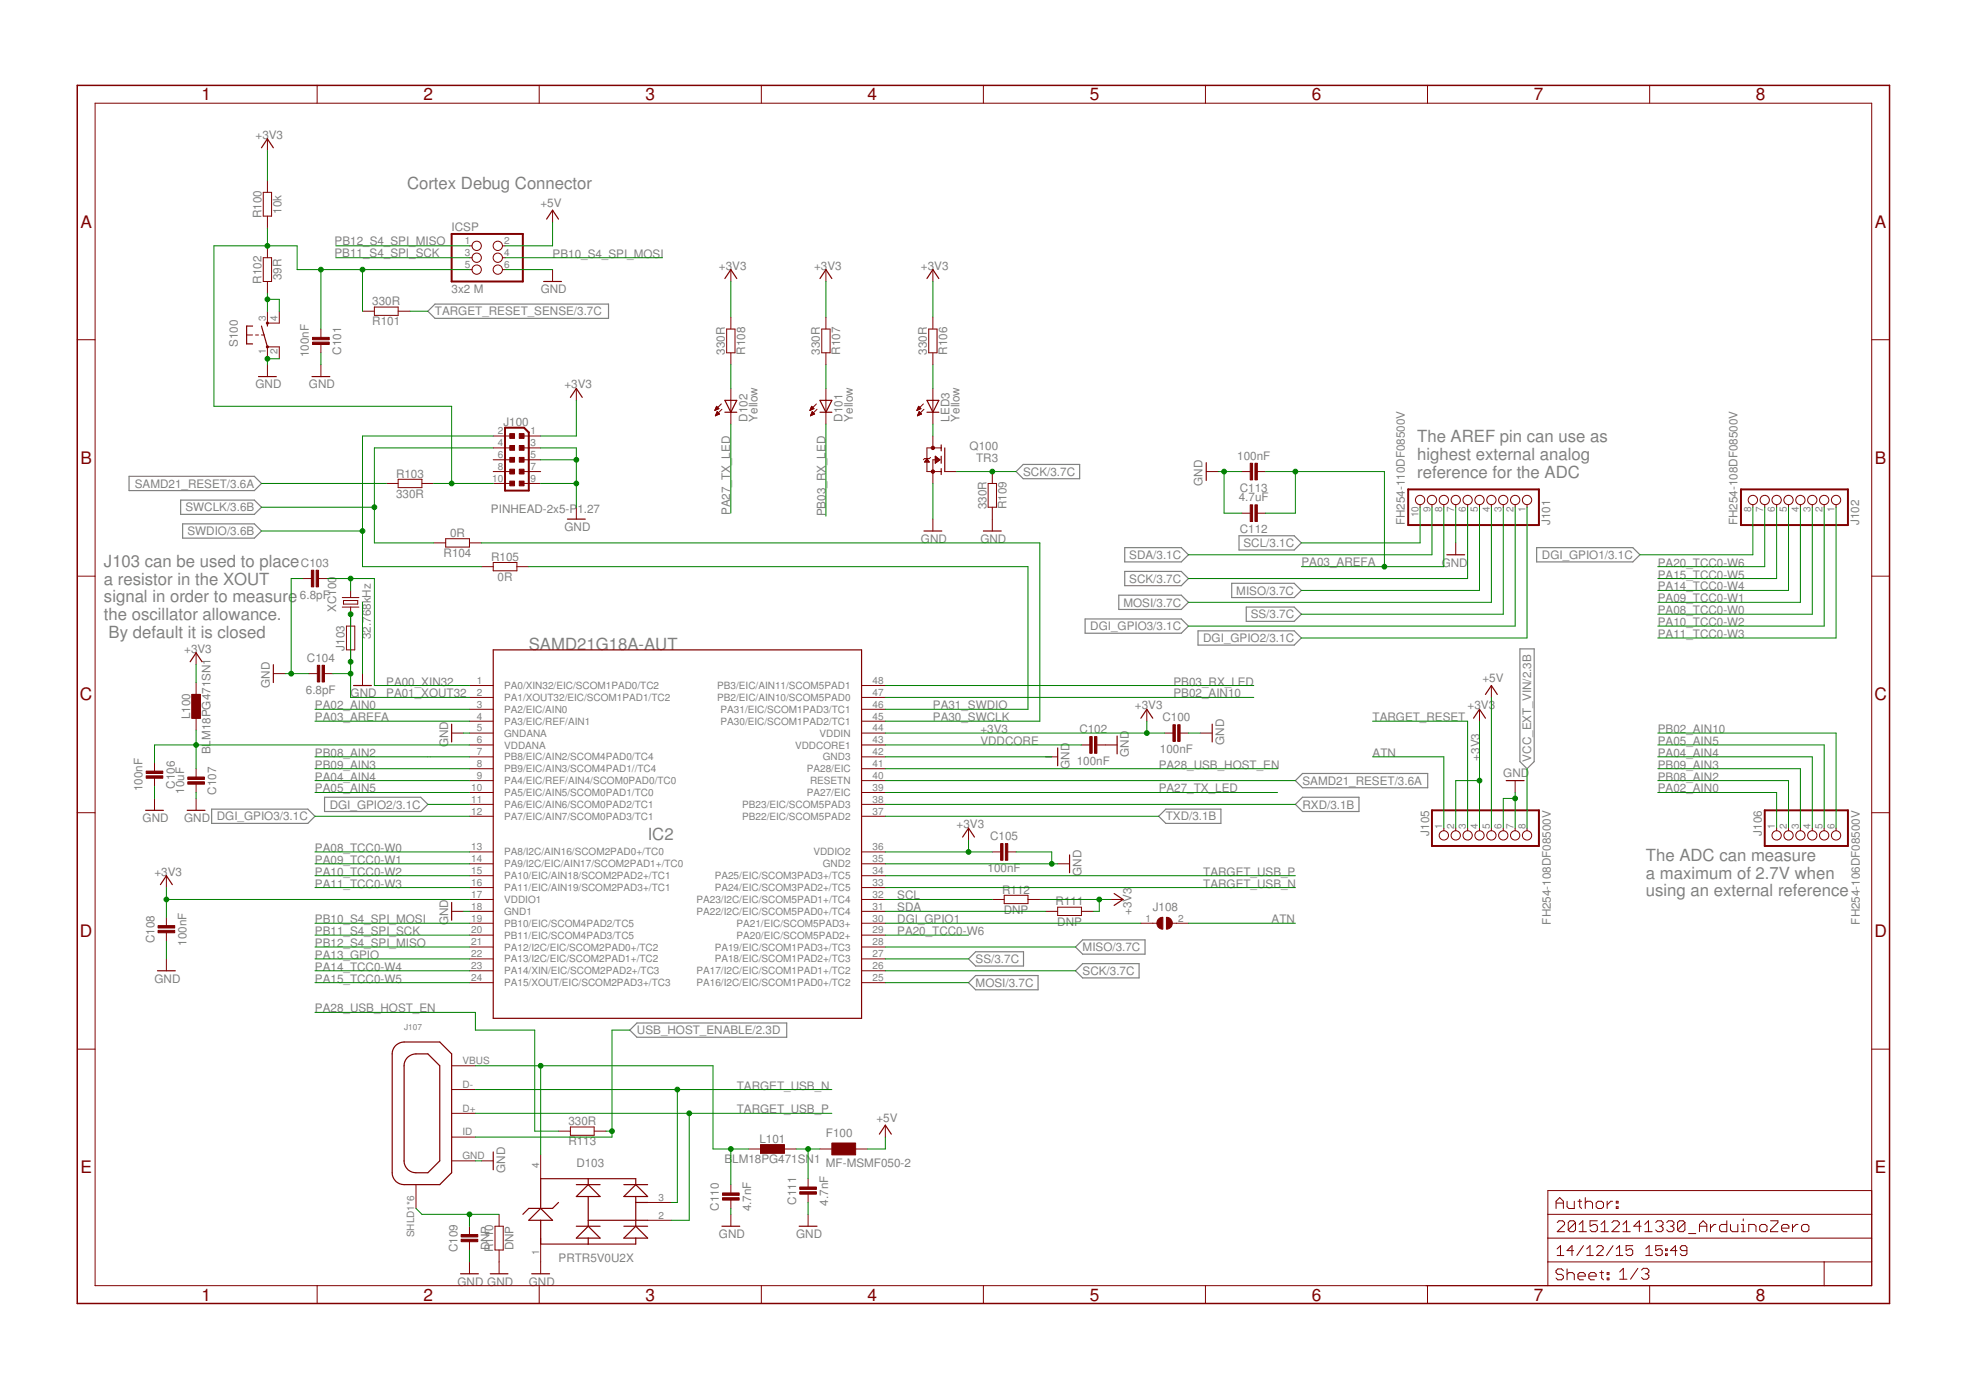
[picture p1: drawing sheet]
<svg xmlns="http://www.w3.org/2000/svg" width="420mm" height="297mm" viewBox="0 0 420 297" stroke-linecap="round" stroke-linejoin="round" font-family="sans-serif">
<g fill="none" stroke="#808080" stroke-width=".25">
<path d="M93 65h37v3h-37l-1.6-1.5zM27.6 101.8h26.8l1.5 1.5-1.5 1.5h-26.8zM38.6 106.9h15.8l1.5 1.5-1.5 1.5h-15.8zM39 112h15.4l1.5 1.5-1.5 1.5h-15.4zM217.1 100.8l1.6-1.5h12v3h-12zM240.4 117h12.1l1.5 1.6-1.5 1.5h-12.1zM264.8 114.5h11.8l1.5 1.5-1.5 1.5h-11.8zM328.4 117h20.6l1.5 1.6-1.5 1.5h-20.6zM231.9 132.3h20.6l1.5 1.5-1.5 1.5h-20.6zM239.1 127.2h13.4l1.5 1.5-1.5 1.5h-13.4zM240.4 122.1h12.1l1.5 1.5-1.5 1.6h-12.1zM256 134.8h20.6l1.5 1.5-1.5 1.6h-20.6z"/>
<path d="M263.2 124.7h13.4l1.5 1.5-1.5 1.5h-13.4zM266.3 129.7h10.3l1.5 1.6-1.5 1.5h-10.3zM324.8 138.7h3.1v24.1l-1.6 1.5-1.5-1.5zM45.2 172.9h20.6l1.5 1.5-1.5 1.6h-20.6zM69.4 170.4h20.5l1.5 1.5-1.5 1.5h-20.5zM247.6 174.4l1.6-1.5h11.7v3.1h-11.7zM276.8 171.9l1.6-1.5h12v3h-12zM276.8 166.8l1.6-1.5h26.7v3h-26.7zM207 210l1.5-1.5h13.3v3h-13.3zM207 204.9l1.5-1.5h10.2v3h-10.2zM229.8 207.5l1.6-1.6h12v3.1h-12zM229.8 202.4l1.6-1.5h13.3v3h-13.3z"/>
<path d="M134.6 220.1l1.5-1.5h32v3.1h-32z"/>
</g>
<g fill="none" stroke="#800000" stroke-width=".42">
<path d="M96.5 50h15.2v10.2h-15.2zM107.9 91.4h4.1l1 1v12.4h-5.1zM300.9 104.6h28v7.6h-28zM372.1 104.6h22.8v7.6h-22.8zM306 173.2h22.9v7.6h-22.9zM377.1 173.2h17.8v7.6h-17.8z"/>
<circle cx="57.1" cy="74.1" r=".13"/>
<circle cx="57.1" cy="69" r=".13"/>
</g>
<g fill="none" stroke="#800000" stroke-width=".21">
<path d="M67.8 18.2v3.9M115.2 18.2v3.9M162.7 18.2v3.9M210.2 18.2v3.9M257.6 18.2v3.9M305.1 18.2v3.9M352.6 18.2v3.9M20.3 22.1h379.7v252.6h-379.7zM57.1 29.7v2.5M57.1 38.6v2.5M56.3 55.1h1.7v5.1h-1.7zM56.3 41.1h1.7v5.1h-1.7z"/>
<path d="M57.1 46.2v2.5M57.1 52.5v2.6M100.3 52.5h.6M100.3 55.1h.6M100.3 57.6h.6M107.4 52.5h.5M107.4 55.1h.5M107.4 57.6h.5M118.1 44.9v2.6M118.1 57.6v2.6M156.2 57.6v2.6M176.5 57.6v2.6"/>
<path d="M199.4 57.6v2.6M16.5 72.6h3.8M52.7 71.6h1.3M54.6 71.6h.6M55.9 71.6h.6M57.1 60.2v2.5M57.1 66.5v2.5h2.6v-2.5M57.1 76.7v-2.6h2.6v2.6M57.1 77.9v2.6M68.6 70.3v1.8M68.6 73.6v1.8M68.6 77.9v2.6"/>
<path d="M77.5 66.5h2.5M80 65.6h5.1v1.8h-5.1zM85.1 66.5h2.5M155.3 70.3h1.8v5.1h-1.8zM156.2 67.8v2.5M156.2 75.4v2.5M175.6 70.3h1.8v5.1h-1.8zM176.5 67.8v2.5M176.5 75.4v2.5M198.5 70.3h1.8v5.1h-1.8zM199.4 67.8v2.5M199.4 75.4v2.5"/>
<path d="M400 72.6h3.8M105.4 93.2h4.1M105.4 95.7h4.1M105.4 98.3h4.1M111.5 93.2h4M111.5 95.7h4M111.5 98.3h4M123.2 83v2.6M152.8 87.6h.2M152.9 87.5h.4M152.9 87.4h.7M152.9 88.8h.1"/>
<path d="M153 88.7h.3M153 87.2h.6M153 87.1h.5M153 88.6h.5M153.1 88.5h.7M153.1 87h.2M153.1 86.9h.1M153.1 88.3h.5M153.1 86.8l.5 .5-.8 .4zM153.2 88.2h.3M153.2 88.1h.2M153.3 88l-.4 .9"/>
<path d="M153.3 88l.5 .5M153.3 88h.1M153.8 88.5l-.9 .4M154.2 86.3l-1.4 1.4M154.3 87.5l-1.4 1.4M156.2 83v7.6M173.1 87.6h.2M173.2 87.5h.4M173.2 87.4h.7M173.2 88.8h.1M173.3 88.7h.3M173.3 87.2h.6"/>
<path d="M173.3 87.1h.5M173.3 88.6h.6M173.4 87h.3M173.4 88.5h.7M173.4 86.9h.1M173.4 88.3h.5M173.5 86.8l.5 .5-.9 .4zM173.5 88.2h.3M173.5 88.1h.2M173.6 88h.1M173.6 88l-.4 .9M173.6 88l.5 .5-.9 .4"/>
<path d="M174.5 86.3l-1.4 1.4M174.6 87.5l-1.4 1.4M176.5 83v7.6M196 87.6h.2M196 87.5h.5M196.1 87.4h.6M196.1 88.8h.1M196.1 87.2h.6M196.1 88.7h.3M196.2 87.1h.4M196.2 88.6h.5M196.2 87h.3"/>
<path d="M196.2 88.5h.7M196.3 86.9h.1M196.3 88.3h.5M196.3 86.8l.5 .5-.9 .4zM196.3 88.2h.4M196.4 88.1h.2M196.4 88h.1M196.4 88l-.3 .9M196.4 88l.6 .5M197 88.5l-.9 .4M197.3 86.3l-1.4 1.4M197.5 87.5l-1.4 1.4"/>
<path d="M197.6 98.7h1M197.7 98.6h.8M197.8 98.5h.6M197.9 98.3h.4M198 98.2h.2M198 98.1h.2M198.1 98l.5 .7h-1zM198.9 97.7l-.3 .3h-1l-.3 .3M199.4 83v7.6M199.4 93.2v2.5M199.9 98.3h-.5v5M199.9 98h.6"/>
<path d="M199.9 98.7h.4M199.9 98.6h.5M199.9 98.5h.7M199.9 98.3h.9M199.9 98.2h1M199.9 98.1h.8M199.9 97.5l1 .8-1 .7zM199.9 98.9h.1M199.9 98.8h.2M199.9 97.9h.5M199.9 97.7h.3M199.9 97.6h.1"/>
<path d="M199.9 97.5h.1M201.1 95.7h-3v5.1h3M82.5 103.3h2.6M85.1 102.4h5.1v1.8h-5.1zM90.2 103.3h2.5M92.7 116h2.5M95.2 115.1h5.1v1.8h-5.1zM100.3 116h2.6M105.4 100.8h4.1M105.4 103.3h4.1M111.5 100.8h4M111.5 103.3h4"/>
<path d="M123.2 108.4v2.5M199.4 110.9v2.6M201.9 100.8h2.5M211.2 103.3h1.8v5.1h-1.8zM212.1 100.8v2.5M212.1 108.4v5.1M257.8 100.8h2.5M265.4 100.8h1.8M265.4 109.7h1.8M268.7 100.8h1.8M268.7 109.7h1.8M303.5 107.8v.6"/>
<path d="M306 107.8v.6M308.6 107.8v.6M311.1 107.8v.6M311.1 116v2.6M313.6 107.8v.6M316.2 107.8v.6M318.7 107.8v.6M321.3 107.8v.6M323.8 107.8v.6M326.3 107.8v.6M374.6 107.8v.6M377.1 107.8v.6"/>
<path d="M379.7 107.8v.6M382.2 107.8v.6M384.8 107.8v.6M387.3 107.8v.6M389.8 107.8v.6M392.4 107.8v.6M16.5 123.1h3.8M41.9 139.5v2.5M64.8 123.6h1.7M68.1 123.6h1.7M73.2 127.7h3.5M73.2 129.7h3.5"/>
<path d="M73.4 128.3h3.1v.8h-3.1zM74 133.8h1.8v5.1h-1.8zM74.9 126.2v1.5M74.9 129.7v4.1M74.9 138.9v2.5M102.9 121.1h2.5M105.4 120.2h5.1v1.8h-5.1zM110.5 121.1h2.5M400 123.1h3.8M41 148.4h1.8v5.1h-1.8zM41.9 145.9v2.5M41.9 153.5v2.5"/>
<path d="M58.4 144h2.6M66 144h1.8M69.3 144h1.8M77.5 144v2.5M96.5 156.7h2.6M100.3 156.7h5.1M100.3 146.5h5.1M100.3 149h5.1M100.3 151.6h5.1M100.3 154.1h5.1M100.3 159.2h5.1M184.1 156.7h5.1"/>
<path d="M184.1 146.5h5.1M184.1 149h5.1M184.1 151.6h5.1M184.1 154.1h5.1M184.1 159.2h5.1M231.1 159.2h1.8M234.4 159.2h4.3M245.1 151.6v2.5M248.9 156.7h1.8M252.2 156.7h1.8M256.5 156.7h2.6M316.2 151.6v2.5"/>
<path d="M318.7 146.5v2.5M16.5 173.7h3.8M33 163v1.8M33 166.3v1.8M33 170.6v2.6M41.9 164.3v1.8M41.9 167.6v1.8M41.9 170.6v2.6M100.3 161.7h5.1M100.3 166.8h5.1M100.3 169.4h5.1M100.3 171.9h5.1"/>
<path d="M100.3 174.4h5.1M100.3 164.3h5.1M184.1 161.7h5.1M184.1 166.8h5.1M184.1 169.4h5.1M184.1 171.9h5.1M184.1 174.4h5.1M184.1 164.3h5.1M207 177v2.5M223.5 161.7h2.5M308.6 177v.5M311.1 177v.5"/>
<path d="M313.6 177v.5M316.2 177v.5M318.7 177v.5M321.3 177v.5M323.8 166.8v2.6M323.8 177v.5M326.3 177v.5M379.7 177v.5M382.2 177v.5M384.8 177v.5M387.3 177v.5M389.8 177v.5"/>
<path d="M392.4 177v.5M400 173.7h3.8M35.6 187.1v2.6M35.6 196v1.8M35.6 199.3v1.8M96.5 194.8h2.6M100.3 194.8h5.1M100.3 184.6h5.1M100.3 182.1h5.1M100.3 187.1h5.1M100.3 189.7h5.1M100.3 199.8h5.1"/>
<path d="M100.3 197.3h5.1M100.3 192.2h5.1M184.1 194.8h5.1M184.1 184.6h5.1M184.1 182.1h5.1M184.1 187.1h5.1M184.1 189.7h5.1M184.1 199.8h5.1M184.1 197.3h5.1M184.1 192.2h5.1M212.1 182.1h1.7M212.1 192.2h2.5"/>
<path d="M214.6 191.3h5.1v1.8h-5.1zM215.4 182.1h1.7M219.7 192.2h2.5M223.5 194.8h2.5M226 184.6h2.6M226 193.9h5.1v1.7h-5.1zM231.1 194.8h2.6M237.5 192.2h2.5M243.8 197.3h3.4M250.5 197.3h3.5M35.6 204.9v2.6M100.3 202.4h5.1"/>
<path d="M100.3 204.9h5.1M100.3 207.5h5.1M100.3 210h5.1M184.1 202.4h5.1M184.1 204.9h5.1M184.1 207.5h5.1M184.1 210h5.1M16.5 224.2h3.8M96.5 237.9h5.1M96.5 232.8h5.1M96.5 227.8h5.1M400 224.2h3.8"/>
<path d="M88.9 253.2v5M96.5 243h5.1M96.5 248.1h5.1M102.9 248.1h2.5M106.7 259.5v2.5M115.5 246.8v5.1M119.4 241.7h2.5M121.9 240.8h5.1v1.8h-5.1zM127 241.7h2.5M138.4 257h5.1M156.2 253.2v1.7M156.2 256.5v1.7"/>
<path d="M156.2 259.5v2.5M160 245.5h2.5M162.5 244.6h5.1v1.8h-5.1zM167.6 245.5h2.6M172.7 251.9v1.8M172.7 255.2v1.8M172.7 259.5v2.5M175.2 245.5h2.6M182.9 245.5h2.5M189.2 240.5v2.5M330.8 259.5h69.2M332.5 258.3v-1.6l.8-.8 .8 .8v1.6"/>
<path d="M332.5 257.1h1.6M334.9 256.7v1.2l.4 .4h1.1v-1.6M337.2 256.7h.8M337.6 256.3v1.6l.4 .4M338.8 255.9v2.4M338.8 257.1l.4-.4h.8l.3 .4v1.2M341.1 257.1l.4-.4h.8l.4 .4v.8l-.4 .4h-.8l-.4-.4zM343.5 256.7v1.6M344.6 256.7h-.4l-.7 .8M345.4 256.7h.4v.4h-.4zM345.4 257.9h.4v.4h-.4zM400 254.4h-69.2v20.3"/>
<path d="M67.8 274.7v3.9M100.3 262v1.8M100.3 265.3v1.8M100.3 269.7v2.5M105.8 262h1.7v5.1h-1.7zM106.7 267.1v5.1M115.2 274.7v3.9M115.5 264.6v7.6M138.4 260.8h5.1M162.7 274.7v3.9M210.2 274.7v3.9M257.6 274.7v3.9"/>
<path d="M305.1 274.7v3.9M330.8 269.7h69.2M330.8 264.6h69.2M332.8 266.9l.7-.7v2.1M332.8 268.3h1.4M332.8 261.3l.4-.4h.8l.4 .4v.4l-1.6 1.5h1.6M334.1 271.5l-.4-.3h-.8l-.4 .3v.4l.4 .4h.8l.4 .4v.4l-.4 .4h-.8l-.4-.4M334.9 271.2v2.3M334.9 272.3l.4-.4h.8l.3 .4v1.2M336.3 267.3h-1.4l1.1-1.1v2.1M336.7 261.3v1.5l-.4 .4h-.8l-.3-.4M336.7 261.3l-.4-.4h-.8l-.3 .4v1.5"/>
<path d="M336.7 261.3l-1.5 1.5M337.2 272.7h1.6v-.4l-.4-.4h-.8l-.4 .4v.8l.4 .4h.8M337.5 263.2h1.5M337.5 261.7l.8-.8v2.3M338.4 266.2l-1.4 2.1M339.1 266.9l.7-.7v2.1M339.1 268.3h1.4M339.6 272.7h1.5v-.4l-.4-.4h-.7l-.4 .4v.8l.4 .4h.7M341.2 266.6l.4-.4h.7l.3 .4v.3l-1.4 1.4h1.4M341.4 260.9h-1.6v1.1l.8-.3h.4l.4 .3v.8l-.4 .4h-.8l-.4-.4M341.9 271.9h.8M342.2 263.2h1.5"/>
<path d="M342.2 261.7l.7-.8v2.3M342.3 271.5v1.6l.4 .4M343.5 271.9h.4v.4h-.4zM343.5 273.1h.4v.4h-.4zM344.5 261.3l.4-.4h.8l.4 .4v.4l-1.6 1.5h1.6M344.7 266.2l-1.4 2.1M345.4 268.3h1.4M345.4 266.9l.7-.7v2.1M346.1 271.8l.8-.8v2.4M346.1 273.4h1.6M346.8 263.2h1.6M346.8 261.7l.8-.8v2.3"/>
<path d="M348.9 266.2h-1.4v1.1l.7-.4h.4l.3 .4v.6l-.3 .4h-.7l-.4-.4M350 271l-1.5 2.4M350.7 262h-1.5l1.2-1.1v2.3M350.8 271.4l.4-.4h.8l.4 .4v.4l-.4 .4M351.5 263.2h1.6M351.5 261.7l.8-.8v2.3M351.6 272.2h.4M351.7 268.3h1.4M351.7 266.9l.7-.7v2.1M352 272.2l.4 .4v.4l-.4 .4h-.8l-.4-.4M352.6 274.7v3.9M353.8 261.3l.4-.4h.8l.4 .4v.4l-.4 .3"/>
<path d="M354.6 262h.4M355 262l.4 .4v.4l-.4 .4h-.8l-.4-.4M355.2 266.2h-1.4v1.1l.7-.4h.4l.3 .4v.6l-.3 .4h-.7l-.4-.4M355.9 267.9h.4v.4h-.4zM355.9 266.9h.4v.4h-.4zM356.2 261.3l.4-.4h.8l.3 .4v.4l-.3 .3M357 262h.4M357.4 262l.3 .4v.4l-.3 .4h-.8l-.4-.4M358.4 267.3h-1.4l1.1-1.1v2.1M360.1 261.3v1.5l-.4 .4h-.8l-.4-.4M360.1 261.3l-.4-.4h-.8l-.4 .4v1.5M360.1 261.3l-1.6 1.5"/>
<path d="M360.5 267.3h-1l-.4-.4v-.3l.4-.4h.7l.3 .4v1.3l-.3 .4h-.7l-.4-.4M360.9 263.6h1.5M363.2 262h1.6M363.2 263.2v-1.5l.8-.8 .8 .8v1.5M365.5 261.7v1.5M366.7 261.7h-.4l-.8 .7M369 260.9v2.3h-1.1l-.4-.4v-.8l.4-.3h1.1M369.8 261.7v1.1l.4 .4h1.2v-1.5M372.2 263.2h.8M372.2 261.7h.4v1.5M372.6 260.5v.4M373.7 263.2v-1.5h1.2l.4 .3v1.2"/>
<path d="M376.1 262l.3-.3h.8l.4 .3v.8l-.4 .4h-.8l-.3-.4zM378.4 260.9h1.6v.4l-1.6 1.5v.4h1.6M380.7 262.4h1.6v-.4l-.4-.3h-.8l-.4 .3v.8l.4 .4h.8M383.1 261.7v1.5M384.3 261.7h-.4l-.8 .7M385 262l.4-.3h.8l.4 .3v.8l-.4 .4h-.8l-.4-.4zM389.8 269.7v5"/>
<circle cx="101.9" cy="55.1" r=".99"/>
<circle cx="101.9" cy="52.5" r=".99"/>
<circle cx="101.9" cy="57.6" r=".99"/>
<circle cx="106.4" cy="52.5" r=".99"/>
<circle cx="106.4" cy="55.1" r=".99"/>
<circle cx="106.4" cy="57.6" r=".99"/>
<circle cx="303.5" cy="106.8" r=".99"/>
<circle cx="306" cy="106.8" r=".99"/>
<circle cx="308.6" cy="106.8" r=".99"/>
<circle cx="311.1" cy="106.8" r=".99"/>
<circle cx="313.6" cy="106.8" r=".99"/>
<circle cx="316.2" cy="106.8" r=".99"/>
<circle cx="318.7" cy="106.8" r=".99"/>
<circle cx="321.3" cy="106.8" r=".99"/>
<circle cx="323.8" cy="106.8" r=".99"/>
<circle cx="326.3" cy="106.8" r=".99"/>
<circle cx="374.6" cy="106.8" r=".99"/>
<circle cx="377.1" cy="106.8" r=".99"/>
<circle cx="379.7" cy="106.8" r=".99"/>
<circle cx="382.2" cy="106.8" r=".99"/>
<circle cx="384.8" cy="106.8" r=".99"/>
<circle cx="387.3" cy="106.8" r=".99"/>
<circle cx="389.8" cy="106.8" r=".99"/>
<circle cx="392.4" cy="106.8" r=".99"/>
<circle cx="308.6" cy="178.5" r=".99"/>
<circle cx="311.1" cy="178.5" r=".99"/>
<circle cx="313.6" cy="178.5" r=".99"/>
<circle cx="316.2" cy="178.5" r=".99"/>
<circle cx="318.7" cy="178.5" r=".99"/>
<circle cx="321.3" cy="178.5" r=".99"/>
<circle cx="323.8" cy="178.5" r=".99"/>
<circle cx="326.3" cy="178.5" r=".99"/>
<circle cx="379.7" cy="178.5" r=".99"/>
<circle cx="382.2" cy="178.5" r=".99"/>
<circle cx="384.8" cy="178.5" r=".99"/>
<circle cx="387.3" cy="178.5" r=".99"/>
<circle cx="389.8" cy="178.5" r=".99"/>
<circle cx="392.4" cy="178.5" r=".99"/>
</g>
<g fill="none" stroke="#800000" stroke-width=".25">
<path d="M55.9 31.6l1.2-1.9 1.3 1.9M116.8 46.8l1.3-1.9 1.3 1.9M154.9 59.5l1.3-1.9 1.3 1.9M175.2 59.5l1.3-1.9 1.3 1.9M198.1 59.5l1.3-1.9 1.2 1.9M54 69.7h-1.3v3.8h1.3M55.9 69.7l1.2 4.4M57.1 69v.7M116.2 60.2h3.8M55.2 80.5h3.9M66.7 80.5h3.8M121.9 84.9l1.3-1.9 1.2 1.9"/>
<path d="M154.9 85.6h2.6l-1.3 2.5zM154.9 88.1h2.6M175.2 88.1h2.6M175.2 85.6h2.6l-1.3 2.5zM198.1 88.1h2.5M198.1 85.6h2.5l-1.2 2.5zM201.1 95.1v1.3M201.1 97.5v1.5M201.9 95.7v5.1M257.8 98.9v3.8M121.3 110.9h3.8M197.5 113.5h3.8"/>
<path d="M201.1 100.1v1.3M210.2 113.5h3.8M309.2 118.6h3.8M105.4 138.9h78.7v78.7h-78.7zM40.6 141.4l1.3-1.9 1.3 1.9M58.4 142v3.9M75.6 146.5h3.8M96.5 154.7v3.9M226 159.8v3.8M238.7 157.3v3.8M243.8 153.5l1.3-1.9 1.3 1.9M259.1 154.7v3.9"/>
<path d="M314.9 153.5l1.3-1.9 1.3 1.9M317.5 148.4l1.2-1.9 1.3 1.9M31.1 173.2h3.8M40 173.2h3.8M205.7 178.9l1.3-1.9 1.3 1.9M321.9 166.8h3.8M34.3 189l1.3-1.9 1.2 1.9M96.5 192.8v3.9M228.6 182.7v3.8M238.1 190.9l1.9 1.3-1.9 1.3M33.7 207.5h3.8M84.4 223.6l1.1-.8 .9-.1h7.6l2.5 2.5v25.4l-2.5 2.6h-7.6a2.51 2.51 0 0 1-2.6-2.6v-25.4l.2-.9z"/>
<path d="M87 226.1l.6-.5 .9-.3 2.9-.1 2.6 2.6v20.3l-2.6 2.5h-2.5a2.51 2.51 0 0 1-2.5-2.5v-20.3l.1-.9zM105.4 246.2v3.8M119.4 257l-1.3 1.2h-5.1l-1.3 1.3M123.2 253.2h5M123.2 255.7l2.5-2.5 2.5 2.5zM125.7 251.9v1.3M125.7 255.7v6.3M133.3 253.2h5.1M133.3 255.7l2.6-2.5 2.5 2.5zM135.9 253.2v-1.3h-20.4v6.3M135.9 255.7v6.3M135.9 257h2.5"/>
<path d="M187.9 242.4l1.3-1.9 1.3 1.9M98.4 272.2h3.8M104.8 272.2h3.8M113 260.8l2.5-2.6 2.6 2.6zM113.6 272.2h3.9M115.5 260.8v5.1h20.4v-1.3M123.2 264.6l2.5-2.6 2.5 2.6zM123.2 262h5M125.7 260.8h12.7M125.7 264.6v1.3M133.3 264.6l2.6-2.6 2.5 2.6zM133.3 262h5.1"/>
<path d="M154.3 262h3.8M170.8 262h3.8"/>
</g>
<g fill="#800000" stroke="#800000" stroke-width=".21">
<path d="M233.9 157.4h.5v3.6h-.5z"/>
<path d="M232.9 157.4h.5v3.6h-.5z"/>
<path d="M251.7 154.9h.5v3.5h-.5z"/>
<path d="M250.7 154.9h.5v3.5h-.5z"/>
<path d="M31.2 165.8h3.6v.5h-3.6z"/>
<path d="M31.2 164.8h3.6v.5h-3.6z"/>
<path d="M67.6 121.9h.5v3.5h-.5z"/>
<path d="M66.5 121.9h.6v3.5h-.6z"/>
<path d="M68.8 142.2h.5v3.5h-.5z"/>
<path d="M67.8 142.2h.5v3.5h-.5z"/>
<path d="M111 92.7h1v1h-1z"/>
<path d="M111 95.2h1v1h-1z"/>
<path d="M111 97.7h1v1.1h-1z"/>
<path d="M111 100.3h1v1h-1z"/>
<path d="M111 102.8h1v1h-1z"/>
<path d="M108.9 92.7h1.1v1h-1.1z"/>
<path d="M108.9 95.2h1.1v1h-1.1z"/>
<path d="M108.9 97.7h1.1v1.1h-1.1z"/>
<path d="M108.9 100.3h1.1v1h-1.1z"/>
<path d="M108.9 102.8h1.1v1h-1.1z"/>
<path d="M214.9 180.3h.5v3.5h-.5z"/>
<path d="M213.8 180.3h.6v3.5h-.6z"/>
<path d="M33.8 197.8h3.5v.5h-3.5z"/>
<path d="M33.8 198.8h3.5v.5h-3.5z"/>
<path d="M267.2 99h.5v3.6h-.5z"/>
<path d="M268.2 99h.5v3.6h-.5z"/>
<path d="M40.1 167.1h3.6v.5h-3.6z"/>
<path d="M40.1 166.1h3.6v.5h-3.6z"/>
<path d="M267.2 107.9h.5v3.5h-.5z"/>
<path d="M268.2 107.9h.5v3.5h-.5z"/>
<path d="M98.6 263.8h3.5v.5h-3.5z"/>
<path d="M98.6 264.8h3.5v.5h-3.5z"/>
<path d="M177.8 244.3h5.1v2.5h-5.1z"/>
<path d="M162.5 244.6h5.1v1.8h-5.1z"/>
<path d="M154.4 254.9h3.6v.5h-3.6z"/>
<path d="M154.4 255.9h3.6v.6h-3.6z"/>
<path d="M170.9 253.7h3.6v.5h-3.6z"/>
<path d="M170.9 254.7h3.6v.5h-3.6z"/>
<path d="M66.8 73.1h3.6v.5h-3.6z"/>
<path d="M66.8 72.1h3.6v.5h-3.6z"/>
<path d="M41 148.4h1.8v5.1h-1.8z"/>
</g>
<g fill="#800000" stroke="#800000" stroke-width=".21">
<path d="M249.3 196a1.27 1.27 0 0 1 1.2 1.3 1.27 1.27 0 0 1-1.2 1.3z" fill-rule="evenodd"/>
<path d="M247.5 196.4l.6-.3 .4-.1v2.6a1.27 1.27 0 0 1-1.2-.8 1.27 1.27 0 0 1 .2-1.4z" fill-rule="evenodd"/>
<circle cx="199.4" cy="100.8" r=".36"/>
<circle cx="199.4" cy="95.7" r=".36"/>
</g>
<path d="M16.5 18.2h387.3v260.4h-387.3z" fill="none" stroke="#800000" stroke-width=".32"/>
<g fill="none" stroke="#008000" stroke-width=".21">
<path d="M57.1 32.2v6.4M57.1 48.7v3.8M68.6 57.6v12.7M71.8 52.5h28.5M71.8 55.1h28.5M77.5 57.6v8.9M100.3 57.6h-36.8v-5.1h-17.8v34.3h50.8v16.5M107.9 57.6h10.2M107.9 55.1h33.7M118.1 47.5v5h-10.2M57.1 62.7v3.8M57.1 64h2.6v2.5"/>
<path d="M59.7 76.7h-2.6v1.2M68.6 75.4v2.5M87.6 66.5h3.8M156.2 60.2v7.6M156.2 77.9v5.1M176.5 60.2v7.6M176.5 77.9v5.1M199.4 60.2v7.6M199.4 77.9v5.1M105.4 95.7h-25.4v20.3h12.7M105.4 93.2h-27.9v27.9h25.4M115.5 95.7h7.7v12.7"/>
<path d="M115.5 98.3h7.7M123.2 85.6v7.6h-7.7M156.2 90.6v19.1M176.5 90.6v19.7M199.4 90.6v2.6M55.9 103.3h26.6M55.9 108.4h24.1M55.9 113.5h21.6M92.7 103.3h12.7M102.9 116h119.3v38.1h-33M115.5 103.3h7.7M199.4 103.3v7.6"/>
<path d="M204.4 100.8h12.7M260.3 100.8h5.1M261.6 100.8v8.9h3.8M270.5 100.8h25.4v20.3M276.8 100.8v8.9h-6.3M303.5 108.4v7.6h-25.4M306 108.4v10.2h-52M308.6 108.4v12.7h-30.5M311.1 108.4v7.6M313.6 108.4v15.2h-59.6M316.2 108.4v17.8h-38.1M318.7 108.4v20.3h-64.7"/>
<path d="M321.3 108.4v22.9h-43.2M323.8 108.4v25.4h-69.8M326.3 108.4v27.9h-48.2M374.6 108.4v10.2h-24.1M377.1 108.4v12.7h-22.8M379.7 108.4v15.2h-25.4M382.2 108.4v17.8h-27.9M384.8 108.4v20.3h-30.5M387.3 108.4v22.9h-33M389.8 108.4v25.4h-35.5M392.4 108.4v27.9h-38.1M64.8 123.6h-2.6v20.4"/>
<path d="M69.8 123.6h10.2v22.9h20.3M74.9 131.3v17.7h25.4M74.9 123.6v2.6M77.5 128.7v15.3M113 121.1h106.7v30.5h-30.5M41.9 142v3.9M41.9 156v8.3M61 144h5M67.3 151.6h33M67.3 154.1h33M71.1 144h3.8M99.1 156.7h1.2"/>
<path d="M100.3 159.2h-67.3v3.8M189.2 156.7h59.7M189.2 159.2h41.9M189.2 149h78.7M189.2 146.5h78.7M245.1 154.1v2.6M254 156.7h2.5M293.3 154.1h20.3v22.9M316.2 154.1v22.9M318.7 149v28M354.3 156.7h38.1v20.3M354.3 159.2h35.5v17.8"/>
<path d="M33 168.1v2.5M41.9 169.4v1.2M67.3 161.7h33M67.3 166.8h33M67.3 169.4h33M67.3 164.3h33M67.3 174.4h33M91.4 171.9h8.9M189.2 161.7h35.6M189.2 166.8h87.6M189.2 169.4h83.8M189.2 164.3h83.8"/>
<path d="M189.2 174.4h58.4M189.2 171.9h87.6M207 179.5v2.6M293.3 161.7h15.3v15.3M316.2 166.8h-5.1v10.2M323.8 170.6h-2.5v6.4M323.8 169.4v7.6M326.3 164.3v12.7M354.3 161.7h33v15.3M354.3 166.8h27.9v10.2M354.3 169.4h25.4v7.6M354.3 164.3h30.5v12.7"/>
<path d="M35.6 189.7v6.3M35.6 192.2h64.7M67.3 184.6h33M67.3 182.1h33M67.3 187.1h33M67.3 189.7h33M67.3 199.8h33M67.3 197.3h33M99.1 194.8h1.2M189.2 194.8h34.3M189.2 184.6h36.8M189.2 182.1h22.9"/>
<path d="M189.2 192.2h22.9M189.2 187.1h87.6M189.2 189.7h87.6M189.2 199.8h17.8M189.2 197.3h54.6M217.1 182.1h7.7v2.5M222.2 192.2h15.3M234.9 192.2v2.6h-1.2M254 197.3h22.8M35.6 201.1v3.8M67.3 207.5h33M67.3 210h33"/>
<path d="M67.3 202.4h33M67.3 216.3h34.3v3.8h12.7v21.6h5.1M67.3 204.9h33M189.2 207.5h40.6M189.2 210h17.8M189.2 202.4h40.6M189.2 204.9h17.8M101.6 227.8h50.8v17.7h7.6M101.6 232.8h76.2M101.6 237.9h76.2M115.5 227.8v19M134.6 220.1h-3.8v22.9h-29.2"/>
<path d="M144.8 232.8v24.2h-1.3M147.3 237.9v22.9h-3.8M88.9 258.2l1.3 1.3h16.5M100.3 259.5v2.5M101.6 248.1h1.3M129.5 241.7h1.3M156.2 245.5v7.7M156.2 258.2v1.3M170.2 245.5h5M172.7 245.5v6.4M172.7 257v2.5M189.2 243v2.5h-3.8"/>
<path d="M100.3 267.1v2.6"/>
</g>
<g fill="#008000" stroke="#008000" stroke-width=".21">
<circle cx="323.8" cy="170.6" r=".51"/>
<circle cx="57.1" cy="76.7" r=".51"/>
<circle cx="224.8" cy="184.6" r=".51"/>
<circle cx="62.2" cy="144" r=".51"/>
<circle cx="123.2" cy="103.3" r=".51"/>
<circle cx="123.2" cy="98.3" r=".51"/>
<circle cx="261.6" cy="100.8" r=".51"/>
<circle cx="212.1" cy="100.8" r=".51"/>
<circle cx="316.2" cy="166.8" r=".51"/>
<circle cx="207" cy="182.1" r=".51"/>
<circle cx="245.1" cy="156.7" r=".51"/>
<circle cx="234.9" cy="192.2" r=".51"/>
<circle cx="35.6" cy="192.2" r=".51"/>
<circle cx="276.8" cy="100.8" r=".51"/>
<circle cx="295.9" cy="121.1" r=".51"/>
<circle cx="74.9" cy="123.6" r=".51"/>
<circle cx="74.9" cy="144" r=".51"/>
<circle cx="74.9" cy="131.3" r=".51"/>
<circle cx="74.9" cy="141.4" r=".51"/>
<circle cx="144.8" cy="232.8" r=".51"/>
<circle cx="147.3" cy="237.9" r=".51"/>
<circle cx="41.9" cy="159.2" r=".51"/>
<circle cx="80" cy="108.4" r=".51"/>
<circle cx="77.5" cy="113.5" r=".51"/>
<circle cx="96.5" cy="103.3" r=".51"/>
<circle cx="77.5" cy="57.6" r=".51"/>
<circle cx="57.1" cy="52.5" r=".51"/>
<circle cx="68.6" cy="57.6" r=".51"/>
<circle cx="57.1" cy="64" r=".51"/>
<circle cx="156.2" cy="245.5" r=".51"/>
<circle cx="115.5" cy="227.8" r=".51"/>
<circle cx="100.3" cy="259.5" r=".51"/>
<circle cx="172.7" cy="245.5" r=".51"/>
<circle cx="130.8" cy="241.7" r=".51"/>
</g>
<g font-size="3.7" fill="#800000">
<text x="43" y="21.4">1</text>
<text x="90.5" y="21.4">2</text>
<text x="138" y="21.4">3</text>
<text x="185.4" y="21.4">4</text>
<text x="232.9" y="21.4">5</text>
<text x="280.3" y="21.4">6</text>
<text x="327.8" y="21.4">7</text>
<text x="375.3" y="21.4">8</text>
<text x="17.2" y="48.6">A</text>
<text x="400.7" y="48.6">A</text>
<text x="17.2" y="99.2">B</text>
<text x="400.7" y="99.2">B</text>
<text x="17.1" y="149.7">C</text>
<text x="400.6" y="149.7">C</text>
<text x="17.1" y="200.2">D</text>
<text x="400.6" y="200.2">D</text>
<text x="17.2" y="250.8">E</text>
<text x="400.7" y="250.8">E</text>
<text x="43" y="277.9">1</text>
<text x="90.5" y="277.9">2</text>
<text x="138" y="277.9">3</text>
<text x="185.4" y="277.9">4</text>
<text x="232.9" y="277.9">5</text>
<text x="280.3" y="277.9">6</text>
<text x="327.8" y="277.9">7</text>
<text x="375.3" y="277.9">8</text>
</g>
<g font-size="3.6" fill="#808080">
<text x="87" y="40.5">Cortex Debug Connector</text>
<text x="302.9" y="94.4">The AREF pin can use as</text>
<text x="302.9" y="98.2">highest external analog</text>
<text x="302.9" y="102.1">reference for the ADC</text>
<text x="22.2" y="121.1">J103 can be used to place</text>
<text x="22.2" y="124.9">a resistor in the XOUT</text>
<text x="22.2" y="128.7">signal in order to measure</text>
<text x="22.2" y="132.5">the oscillator allowance.</text>
<text x="23.2" y="136.3">By default it is closed</text>
<text x="113" y="138.9">SAMD21G18A-AUT</text>
<text x="138.4" y="179.5">IC2</text>
<text x="351.8" y="184">The ADC can measure</text>
<text x="351.8" y="187.8">a maximum of 2.7V when</text>
<text x="351.8" y="191.6">using an external reference</text>
</g>
<g font-size="2.5" fill="#808080">
<text x="54.6" y="29.7">+3</text>
<text x="57.5" y="29.7">V3</text>
<text x="55.9" y="46.6" transform="rotate(-90 55.9 46.6)">R100</text>
<text x="60.2" y="45.7" transform="rotate(-90 60.2 45.7)">10k</text>
<text x="115.5" y="44.2">+5V</text>
<text x="71.5" y="52.4">PB12_S4_SPI_MISO</text>
<text x="96.5" y="49.4">ICSP</text>
<text x="60.2" y="59.9" transform="rotate(-90 60.2 59.9)">39R</text>
<text x="71.5" y="54.9">PB11_S4_SPI_SCK</text>
<text x="118.1" y="55.1">PB10_S4_SPI_MOSI</text>
<text x="153.7" y="57.6">+3V3</text>
<text x="174" y="57.6">+3V3</text>
<text x="196.8" y="57.6">+3V3</text>
<text x="55.9" y="60.6" transform="rotate(-90 55.9 60.6)">R102</text>
<text x="79.6" y="65.2">330R</text>
<text x="96.5" y="62.7">3x2 M</text>
<text x="115.6" y="62.7">GND</text>
<text x="79.6" y="69.5">R101</text>
<text x="93" y="67.4">TARGET_RESET_SENSE/3.7C</text>
<text x="50.8" y="74.1" transform="rotate(-90 50.8 74.1)">S100</text>
<text x="66" y="76.4" transform="rotate(-90 66 76.4)">100nF</text>
<text x="72.9" y="75.8" transform="rotate(-90 72.9 75.8)">C101</text>
<text x="154.9" y="75.8" transform="rotate(-90 154.9 75.8)">330R</text>
<text x="159.2" y="75.8" transform="rotate(-90 159.2 75.8)">R108</text>
<text x="175.2" y="75.8" transform="rotate(-90 175.2 75.8)">330R</text>
<text x="179.6" y="75.8" transform="rotate(-90 179.6 75.8)">R107</text>
<text x="198.1" y="75.8" transform="rotate(-90 198.1 75.8)">330R</text>
<text x="202.4" y="75.8" transform="rotate(-90 202.4 75.8)">R106</text>
<text x="54.6" y="83">GND</text>
<text x="66" y="83">GND</text>
<text x="120.6" y="83">+3V3</text>
<text x="107.6" y="91">J100</text>
<text x="159.7" y="90.1" transform="rotate(-90 159.7 90.1)">D102</text>
<text x="161.9" y="90.1" transform="rotate(-90 161.9 90.1)">Yellow</text>
<text x="180.1" y="90.1" transform="rotate(-90 180.1 90.1)">D101</text>
<text x="182.2" y="90.1" transform="rotate(-90 182.2 90.1)">Yellow</text>
<text x="202.9" y="90.1" transform="rotate(-90 202.9 90.1)">LED3</text>
<text x="205.1" y="90.1" transform="rotate(-90 205.1 90.1)">Yellow</text>
<text x="207.2" y="96.2">Q100</text>
<text x="208.6" y="98.8">TR3</text>
<text x="218.7" y="101.7">SCK/3.7C</text>
<text x="264.4" y="98.2">100nF</text>
<text x="28.8" y="104.2">SAMD21_RESET/3.6A</text>
<text x="84.6" y="106.4">330R</text>
<text x="84.6" y="102.1">R103</text>
<text x="257" y="103.8" transform="rotate(-90 257 103.8)">GND</text>
<text x="264.7" y="107.1">4.7uF</text>
<text x="265" y="105.1">C113</text>
<text x="39.6" y="109.3">SWCLK/3.6B</text>
<text x="104.9" y="109.7">PINHEAD-2x5-P</text>
<text x="120.6" y="113.5">GND</text>
<text x="123.4" y="109.7">1.27</text>
<text x="156.1" y="110.1" transform="rotate(-90 156.1 110.1)">PA27_TX_LED</text>
<text x="176.4" y="110.4" transform="rotate(-90 176.4 110.4)">PB03_RX_LED</text>
<text x="210.8" y="108.8" transform="rotate(-90 210.8 108.8)">330R</text>
<text x="215.1" y="108.8" transform="rotate(-90 215.1 108.8)">R109</text>
<text x="265" y="114">C112</text>
<text x="300.2" y="112.2" transform="rotate(-90 300.2 112.2)">FH254-110DF08500V</text>
<text x="331.3" y="112.2" transform="rotate(-90 331.3 112.2)">J101</text>
<text x="371.3" y="112.2" transform="rotate(-90 371.3 112.2)">FH254-108DF08500V</text>
<text x="397.3" y="112.2" transform="rotate(-90 397.3 112.2)">J102</text>
<text x="40.1" y="114.4">SWDIO/3.6B</text>
<text x="94.8" y="119.1">R104</text>
<text x="96.2" y="114.8">0R</text>
<text x="105" y="119.8">R105</text>
<text x="196.8" y="116">GND</text>
<text x="209.5" y="116">GND</text>
<text x="241.3" y="119.5">SDA/3.1C</text>
<text x="265.8" y="116.9">SCL/3.1C</text>
<text x="329.5" y="119.5">DGI_GPIO1/3.1C</text>
<text x="64.3" y="121.1">C103</text>
<text x="106.4" y="124.1">0R</text>
<text x="241.3" y="124.5">SCK/3.7C</text>
<text x="278.1" y="121">PA03_AREFA</text>
<text x="308.1" y="121.1">GND</text>
<text x="354.3" y="123.6">PA15_TCC0-W5</text>
<text x="354.3" y="121.1">PA20_TCC0-W6</text>
<text x="64.1" y="128">6.8pF</text>
<text x="71.9" y="130.8" transform="rotate(-90 71.9 130.8)">XC100</text>
<text x="240.1" y="129.6">MOSI/3.7C</text>
<text x="264.2" y="127.1">MISO/3.7C</text>
<text x="354.3" y="131.3">PA08_TCC0-W0</text>
<text x="354.3" y="128.7">PA09_TCC0-W1</text>
<text x="354.3" y="126.2">PA14_TCC0-W4</text>
<text x="79.2" y="136.6" transform="rotate(-90 79.2 136.6)">32.768kHz</text>
<text x="233" y="134.7">DGI_GPIO3/3.1C</text>
<text x="257.1" y="137.2">DGI_GPIO2/3.1C</text>
<text x="267.3" y="132.1">SS/3.7C</text>
<text x="354.3" y="133.8">PA10_TCC0-W2</text>
<text x="354.3" y="136.3">PA11_TCC0-W3</text>
<text x="39.4" y="139.5">+3</text>
<text x="42.2" y="139.5">V3</text>
<text x="65.6" y="141.4">C104</text>
<text x="73.7" y="139" transform="rotate(-90 73.7 139)">J103</text>
<text x="57.7" y="147" transform="rotate(-90 57.7 147)">GND</text>
<text x="65.4" y="148.3">6.8pF</text>
<text x="74.9" y="149">GND</text>
<text x="82.5" y="146.5">PA00_XIN32</text>
<text x="82.5" y="149">PA01_XOUT32</text>
<text x="250.8" y="149">PB02_AIN10</text>
<text x="250.8" y="146.5">PB03_RX_LED</text>
<text x="316.8" y="145.7">+5V</text>
<text x="40.6" y="153.7" transform="rotate(-90 40.6 153.7)">L100</text>
<text x="67.3" y="151.6">PA02_AIN0</text>
<text x="67.3" y="154.1">PA03_AREFA</text>
<text x="199.4" y="154.1">PA30_SWCLK</text>
<text x="199.4" y="151.6">PA31_SWDIO</text>
<text x="242.5" y="151.6">+3</text>
<text x="245.4" y="151.6">V3</text>
<text x="248.4" y="154.1">C100</text>
<text x="293.3" y="154.1">TARGET_RESET</text>
<text x="313.7" y="151.6">+3</text>
<text x="316.5" y="151.6">V3</text>
<text x="45" y="161.2" transform="rotate(-90 45 161.2)">BLM18PG471SN1</text>
<text x="67.3" y="161.7">PB08_AIN2</text>
<text x="95.7" y="159.7" transform="rotate(-90 95.7 159.7)">GND</text>
<text x="209.5" y="156.7">+3V3</text>
<text x="209.5" y="159.2">VDDCORE</text>
<text x="230.7" y="156.7">C102</text>
<text x="241.3" y="161.7" transform="rotate(-90 241.3 161.7)">GND</text>
<text x="247.9" y="161">100nF</text>
<text x="261.6" y="159.2" transform="rotate(-90 261.6 159.2)">GND</text>
<text x="293.3" y="161.7">ATN</text>
<text x="354.3" y="161.7">PA04_AIN4</text>
<text x="354.3" y="159.2">PA05_AIN5</text>
<text x="354.3" y="156.7">PB02_AIN10</text>
<text x="67.3" y="164.3">PB09_AIN3</text>
<text x="67.3" y="166.8">PA04_AIN4</text>
<text x="228.6" y="164.3" transform="rotate(-90 228.6 164.3)">GND</text>
<text x="230.1" y="163.5">100nF</text>
<text x="247.6" y="164.3">PA28_USB_HOST_EN</text>
<text x="278.4" y="167.7">SAMD21_RESET/3.6A</text>
<text x="316.2" y="162.6" transform="rotate(-90 316.2 162.6)">+3V3</text>
<text x="321.3" y="166.1">GND</text>
<text x="327.2" y="162.7" transform="rotate(-90 327.2 162.7)">VCC_EXT_VIN/2.3B</text>
<text x="354.3" y="166.8">PB08_AIN2</text>
<text x="354.3" y="164.3">PB09_AIN3</text>
<text x="30.5" y="169.1" transform="rotate(-90 30.5 169.1)">100nF</text>
<text x="37.3" y="168.5" transform="rotate(-90 37.3 168.5)">C106</text>
<text x="39.4" y="169.7" transform="rotate(-90 39.4 169.7)">10uF</text>
<text x="46.2" y="169.8" transform="rotate(-90 46.2 169.8)">C107</text>
<text x="67.3" y="169.4">PA05_AIN5</text>
<text x="70.5" y="172.8">DGI_GPIO2/3.1C</text>
<text x="247.6" y="169.4">PA27_TX_LED</text>
<text x="278.4" y="172.8">RXD/3.1B</text>
<text x="354.3" y="169.4">PA02_AIN0</text>
<text x="30.5" y="175.7">GND</text>
<text x="39.4" y="175.7">GND</text>
<text x="46.3" y="175.3">DGI_GPIO3/3.1C</text>
<text x="204.4" y="177">+3V3</text>
<text x="211.6" y="179.5">C105</text>
<text x="249.1" y="175.3">TXD/3.1B</text>
<text x="305.4" y="178.6" transform="rotate(-90 305.4 178.6)">J105</text>
<text x="376.5" y="178.6" transform="rotate(-90 376.5 178.6)">J106</text>
<text x="67.3" y="182.1">PA08_TCC0-W0</text>
<text x="67.3" y="184.6">PA09_TCC0-W1</text>
<text x="33" y="187.1">+3V3</text>
<text x="67.3" y="187.1">PA10_TCC0-W2</text>
<text x="67.3" y="189.7">PA11_TCC0-W3</text>
<text x="211.1" y="186.4">100nF</text>
<text x="214.2" y="190.9">R112</text>
<text x="231.1" y="187.1" transform="rotate(-90 231.1 187.1)">GND</text>
<text x="257.1" y="189.7">TARGET_USB_N</text>
<text x="257.1" y="187.1">TARGET_USB_P</text>
<text x="67.3" y="197.3">PB10_S4_SPI_MOSI</text>
<text x="95.7" y="197.8" transform="rotate(-90 95.7 197.8)">GND</text>
<text x="191.7" y="194.7">SDA</text>
<text x="191.7" y="192.2">SCL</text>
<text x="191.7" y="197.3">DGI_GPIO1</text>
<text x="214.5" y="195.3">DNP</text>
<text x="225.6" y="193.5">R111</text>
<text x="226" y="197.8">DNP</text>
<text x="241.8" y="195.6" transform="rotate(-90 241.8 195.6)">+3V3</text>
<text x="246.4" y="194.7">J108</text>
<text x="271.7" y="197.3">ATN</text>
<text x="331.4" y="197.6" transform="rotate(-90 331.4 197.6)">FH254-108DF08500V</text>
<text x="397.5" y="197.6" transform="rotate(-90 397.5 197.6)">FH254-106DF08500V</text>
<text x="33" y="201.5" transform="rotate(-90 33 201.5)">C108</text>
<text x="39.9" y="202.1" transform="rotate(-90 39.9 202.1)">100nF</text>
<text x="67.3" y="199.8">PB11_S4_SPI_SCK</text>
<text x="67.3" y="202.4">PB12_S4_SPI_MISO</text>
<text x="191.7" y="199.8">PA20_TCC0-W6</text>
<text x="231.4" y="203.3">MISO/3.7C</text>
<text x="33" y="210">GND</text>
<text x="67.3" y="210">PA15_TCC0-W5</text>
<text x="67.3" y="207.4">PA14_TCC0-W4</text>
<text x="67.3" y="204.9">PA13_GPIO</text>
<text x="208.5" y="205.8">SS/3.7C</text>
<text x="231.4" y="208.3">SCK/3.7C</text>
<text x="208.5" y="210.9">MOSI/3.7C</text>
<text x="67.3" y="216.3">PA28_USB_HOST_EN</text>
<text x="136.1" y="221">USB_HOST_ENABLE/2.3D</text>
<text x="157.5" y="232.8">TARGET_USB_N</text>
<text x="157.5" y="237.9">TARGET_USB_P</text>
<text x="187.3" y="239.7">+5V</text>
<text x="121.5" y="240.5">330R</text>
<text x="121.5" y="244.8">R113</text>
<text x="162.3" y="244.3">L101</text>
<text x="176.5" y="243">F100</text>
<text x="107.9" y="250.6" transform="rotate(-90 107.9 250.6)">GND</text>
<text x="123.2" y="249.3">D103</text>
<text x="154.8" y="248.6">B</text>
<text x="156.5" y="248.6">LM18PG471SN1</text>
<text x="176.5" y="249.3">MF-MSMF050-2</text>
<text x="170.2" y="257.4" transform="rotate(-90 170.2 257.4)">C111</text>
<text x="177" y="257.6" transform="rotate(-90 177 257.6)">4.7nF</text>
<text x="153.7" y="258.7" transform="rotate(-90 153.7 258.7)">C110</text>
<text x="160.5" y="258.9" transform="rotate(-90 160.5 258.9)">4.7nF</text>
<text x="97.8" y="267.6" transform="rotate(-90 97.8 267.6)">C109</text>
<text x="104.6" y="267.2" transform="rotate(-90 104.6 267.2)">DNP</text>
<text x="105.4" y="267.6" transform="rotate(-90 105.4 267.6)">R110</text>
<text x="109.7" y="267.2" transform="rotate(-90 109.7 267.2)">DNP</text>
<text x="119.4" y="269.7">PRTR5V0U2X</text>
<text x="153.7" y="264.6">GND</text>
<text x="170.2" y="264.6">GND</text>
<text x="97.8" y="274.7">GND GND</text>
<text x="113" y="274.7">GND</text>
</g>
<g font-size="2.1" fill="#808080">
<text x="99.3" y="52.2">1</text>
<text x="107.7" y="52.2">2</text>
<text x="99.3" y="54.7">3</text>
<text x="99.3" y="57.3">5</text>
<text x="107.7" y="54.7">4</text>
<text x="107.7" y="57.3">6</text>
<text x="56.8" y="68.7" transform="rotate(-90 56.8 68.7)">3</text>
<text x="59.3" y="68.7" transform="rotate(-90 59.3 68.7)">4</text>
<text x="56.8" y="75.7" transform="rotate(-90 56.8 75.7)">1</text>
<text x="59.3" y="75.7" transform="rotate(-90 59.3 75.7)">2</text>
<text x="106.4" y="92.8">2</text>
<text x="106.4" y="95.4">4</text>
<text x="113.4" y="92.8">1</text>
<text x="113.4" y="95.4">3</text>
<text x="106.4" y="97.9">6</text>
<text x="106.4" y="100.4">8</text>
<text x="113.4" y="97.9">5</text>
<text x="113.4" y="100.4">7</text>
<text x="105.2" y="103">10</text>
<text x="113.4" y="103">9</text>
<text x="303.1" y="110.6" transform="rotate(-90 303.1 110.6)">10</text>
<text x="305.7" y="109.4" transform="rotate(-90 305.7 109.4)">9</text>
<text x="308.2" y="109.4" transform="rotate(-90 308.2 109.4)">8</text>
<text x="310.8" y="109.4" transform="rotate(-90 310.8 109.4)">7</text>
<text x="313.3" y="109.4" transform="rotate(-90 313.3 109.4)">6</text>
<text x="315.8" y="109.4" transform="rotate(-90 315.8 109.4)">5</text>
<text x="318.4" y="109.4" transform="rotate(-90 318.4 109.4)">4</text>
<text x="320.9" y="109.4" transform="rotate(-90 320.9 109.4)">3</text>
<text x="323.5" y="109.4" transform="rotate(-90 323.5 109.4)">2</text>
<text x="326" y="109.4" transform="rotate(-90 326 109.4)">1</text>
<text x="374.3" y="109.4" transform="rotate(-90 374.3 109.4)">8</text>
<text x="376.8" y="109.4" transform="rotate(-90 376.8 109.4)">7</text>
<text x="379.3" y="109.4" transform="rotate(-90 379.3 109.4)">6</text>
<text x="381.9" y="109.4" transform="rotate(-90 381.9 109.4)">5</text>
<text x="384.4" y="109.4" transform="rotate(-90 384.4 109.4)">4</text>
<text x="387" y="109.4" transform="rotate(-90 387 109.4)">3</text>
<text x="389.5" y="109.4" transform="rotate(-90 389.5 109.4)">2</text>
<text x="392" y="109.4" transform="rotate(-90 392 109.4)">1</text>
<text x="101.9" y="146.1">1</text>
<text x="101.9" y="148.7">2</text>
<text x="107.7" y="147.3">PA0/XIN32/EIC/SCOM1PAD0/TC2</text>
<text x="107.7" y="149.8">PA1/XOUT32/EIC/SCOM1PAD1/TC2</text>
<text x="153.3" y="149.8">PB2/EIC/AIN10/SCOM5PAD0</text>
<text x="153.3" y="147.3">PB3/EIC/AIN11/SCOM5PAD1</text>
<text x="186.5" y="148.7">47</text>
<text x="186.5" y="146.1">48</text>
<text x="101.9" y="151.2">3</text>
<text x="101.9" y="153.8">4</text>
<text x="107.7" y="152.3">PA2/EIC/AIN0</text>
<text x="107.7" y="154.9">PA3/EIC/REF/AIN1</text>
<text x="154" y="154.9">PA30/EIC/SCOM1PAD2/TC1</text>
<text x="154" y="152.3">PA31/EIC/SCOM1PAD3/TC1</text>
<text x="186.5" y="153.8">45</text>
<text x="186.5" y="151.2">46</text>
<text x="101.9" y="156.3">5</text>
<text x="101.9" y="161.4">7</text>
<text x="101.9" y="158.8">6</text>
<text x="107.7" y="157.4">GNDANA</text>
<text x="107.7" y="160">VDDANA</text>
<text x="169.9" y="160">VDDCORE1</text>
<text x="175.1" y="157.4">VDDIN</text>
<text x="186.5" y="161.4">42</text>
<text x="186.5" y="158.8">43</text>
<text x="186.5" y="156.3">44</text>
<text x="101.9" y="166.5">9</text>
<text x="101.9" y="163.9">8</text>
<text x="107.7" y="167.6">PA4/EIC/REF/AIN4/SCOM0PAD0/TC0</text>
<text x="107.7" y="162.5">PB8/EIC/AIN2/SCOM4PAD0/TC4</text>
<text x="107.7" y="165">PB9/EIC/AIN3/SCOM4PAD1//TC4</text>
<text x="172.4" y="165">PA28/EIC</text>
<text x="173.1" y="167.6">RESETN</text>
<text x="175.8" y="162.5">GND3</text>
<text x="186.5" y="163.9">41</text>
<text x="186.5" y="166.5">40</text>
<text x="100.7" y="169">10</text>
<text x="100.7" y="171.5">11</text>
<text x="107.7" y="170.1">PA5/EIC/AIN5/SCOM0PAD1/TC0</text>
<text x="107.7" y="172.7">PA6/EIC/AIN6/SCOM0PAD2/TC1</text>
<text x="158.6" y="172.7">PB23/EIC/SCOM5PAD3</text>
<text x="172.4" y="170.1">PA27/EIC</text>
<text x="186.5" y="169">39</text>
<text x="186.5" y="171.5">38</text>
<text x="100.7" y="174.1">12</text>
<text x="107.7" y="175.2">PA7/EIC/AIN7/SCOM0PAD3/TC1</text>
<text x="158.6" y="175.2">PB22/EIC/SCOM5PAD2</text>
<text x="186.5" y="174.1">37</text>
<text x="308.2" y="177.2" transform="rotate(-90 308.2 177.2)">1</text>
<text x="310.8" y="177.2" transform="rotate(-90 310.8 177.2)">2</text>
<text x="313.3" y="177.2" transform="rotate(-90 313.3 177.2)">3</text>
<text x="315.8" y="177.2" transform="rotate(-90 315.8 177.2)">4</text>
<text x="318.4" y="177.2" transform="rotate(-90 318.4 177.2)">5</text>
<text x="320.9" y="177.2" transform="rotate(-90 320.9 177.2)">6</text>
<text x="323.5" y="177.2" transform="rotate(-90 323.5 177.2)">7</text>
<text x="326" y="177.2" transform="rotate(-90 326 177.2)">8</text>
<text x="379.3" y="177.2" transform="rotate(-90 379.3 177.2)">1</text>
<text x="381.9" y="177.2" transform="rotate(-90 381.9 177.2)">2</text>
<text x="384.4" y="177.2" transform="rotate(-90 384.4 177.2)">3</text>
<text x="387" y="177.2" transform="rotate(-90 387 177.2)">4</text>
<text x="389.5" y="177.2" transform="rotate(-90 389.5 177.2)">5</text>
<text x="392" y="177.2" transform="rotate(-90 392 177.2)">6</text>
<text x="100.7" y="181.7">13</text>
<text x="100.7" y="184.2">14</text>
<text x="107.7" y="182.8">PA8/I2C/AIN16/SCOM2PAD0+/TC0</text>
<text x="107.7" y="185.4">PA9/I2C/EIC/AIN17/SCOM2PAD1+/TC0</text>
<text x="173.8" y="182.8">VDDIO2</text>
<text x="175.8" y="185.4">GND2</text>
<text x="186.5" y="184.2">35</text>
<text x="186.5" y="181.7">36</text>
<text x="100.7" y="186.8">15</text>
<text x="100.7" y="189.3">16</text>
<text x="100.7" y="191.9">17</text>
<text x="107.7" y="187.9">PA10/EIC/AIN18/SCOM2PAD2+/TC1</text>
<text x="107.7" y="190.4">PA11/EIC/AIN19/SCOM2PAD3+/TC1</text>
<text x="152.8" y="190.4">PA24/EIC/SCOM3PAD2+/TC5</text>
<text x="152.8" y="187.9">PA25/EIC/SCOM3PAD3+/TC5</text>
<text x="186.5" y="191.9">32</text>
<text x="186.5" y="189.3">33</text>
<text x="186.5" y="186.8">34</text>
<text x="100.7" y="194.4">18</text>
<text x="100.7" y="196.9">19</text>
<text x="107.7" y="195.5">GND1</text>
<text x="107.7" y="193">VDDIO1</text>
<text x="148.8" y="195.5">PA22/I2C/EIC/SCOM5PAD0+/TC4</text>
<text x="148.8" y="193">PA23/I2C/EIC/SCOM5PAD1+/TC4</text>
<text x="186.5" y="196.9">30</text>
<text x="186.5" y="194.4">31</text>
<text x="244.8" y="196.9">1</text>
<text x="251.8" y="196.9">2</text>
<text x="100.7" y="202">21</text>
<text x="100.7" y="199.5">20</text>
<text x="107.7" y="203.1">PA12/I2C/EIC/SCOM2PAD0+/TC2</text>
<text x="107.7" y="198">PB10/EIC/SCOM4PAD2/TC5</text>
<text x="107.7" y="200.6">PB11/EIC/SCOM4PAD3/TC5</text>
<text x="152.8" y="203.1">PA19/EIC/SCOM1PAD3+/TC3</text>
<text x="157.4" y="200.6">PA20/EIC/SCOM5PAD2+</text>
<text x="157.4" y="198">PA21/EIC/SCOM5PAD3+</text>
<text x="186.5" y="202">28</text>
<text x="186.5" y="199.5">29</text>
<text x="100.7" y="204.6">22</text>
<text x="100.7" y="207.1">23</text>
<text x="100.7" y="209.6">24</text>
<text x="107.7" y="205.7">PA13/I2C/EIC/SCOM2PAD1+/TC2</text>
<text x="107.7" y="208.2">PA14/XIN/EIC/SCOM2PAD2+/TC3</text>
<text x="148.8" y="208.2">PA17/I2C/EIC/SCOM1PAD1+/TC2</text>
<text x="152.8" y="205.7">PA18/EIC/SCOM1PAD2+/TC3</text>
<text x="186.5" y="209.6">25</text>
<text x="186.5" y="207.1">26</text>
<text x="186.5" y="204.6">27</text>
<text x="107.7" y="210.7">PA15/XOUT/EIC/SCOM2PAD3+/TC3</text>
<text x="148.8" y="210.7">PA16/I2C/EIC/SCOM1PAD0+/TC2</text>
<text x="98.8" y="227.4">VBUS</text>
<text x="98.8" y="232.5">D-</text>
<text x="98.8" y="237.6">D+</text>
<text x="98.8" y="242.6">ID</text>
<text x="98.8" y="247.7">GND</text>
<text x="115.2" y="249.6" transform="rotate(-90 115.2 249.6)">4</text>
<text x="140.8" y="256.6">3</text>
<text x="140.8" y="260.4">2</text>
<text x="88.5" y="264.4" transform="rotate(-90 88.5 264.4)">SHLD1*6</text>
<text x="115.2" y="268.1" transform="rotate(-90 115.2 268.1)">1</text>
</g>
<text font-size="1.8" fill="#808080" x="86.4" y="220.1">J107</text>
</svg>
